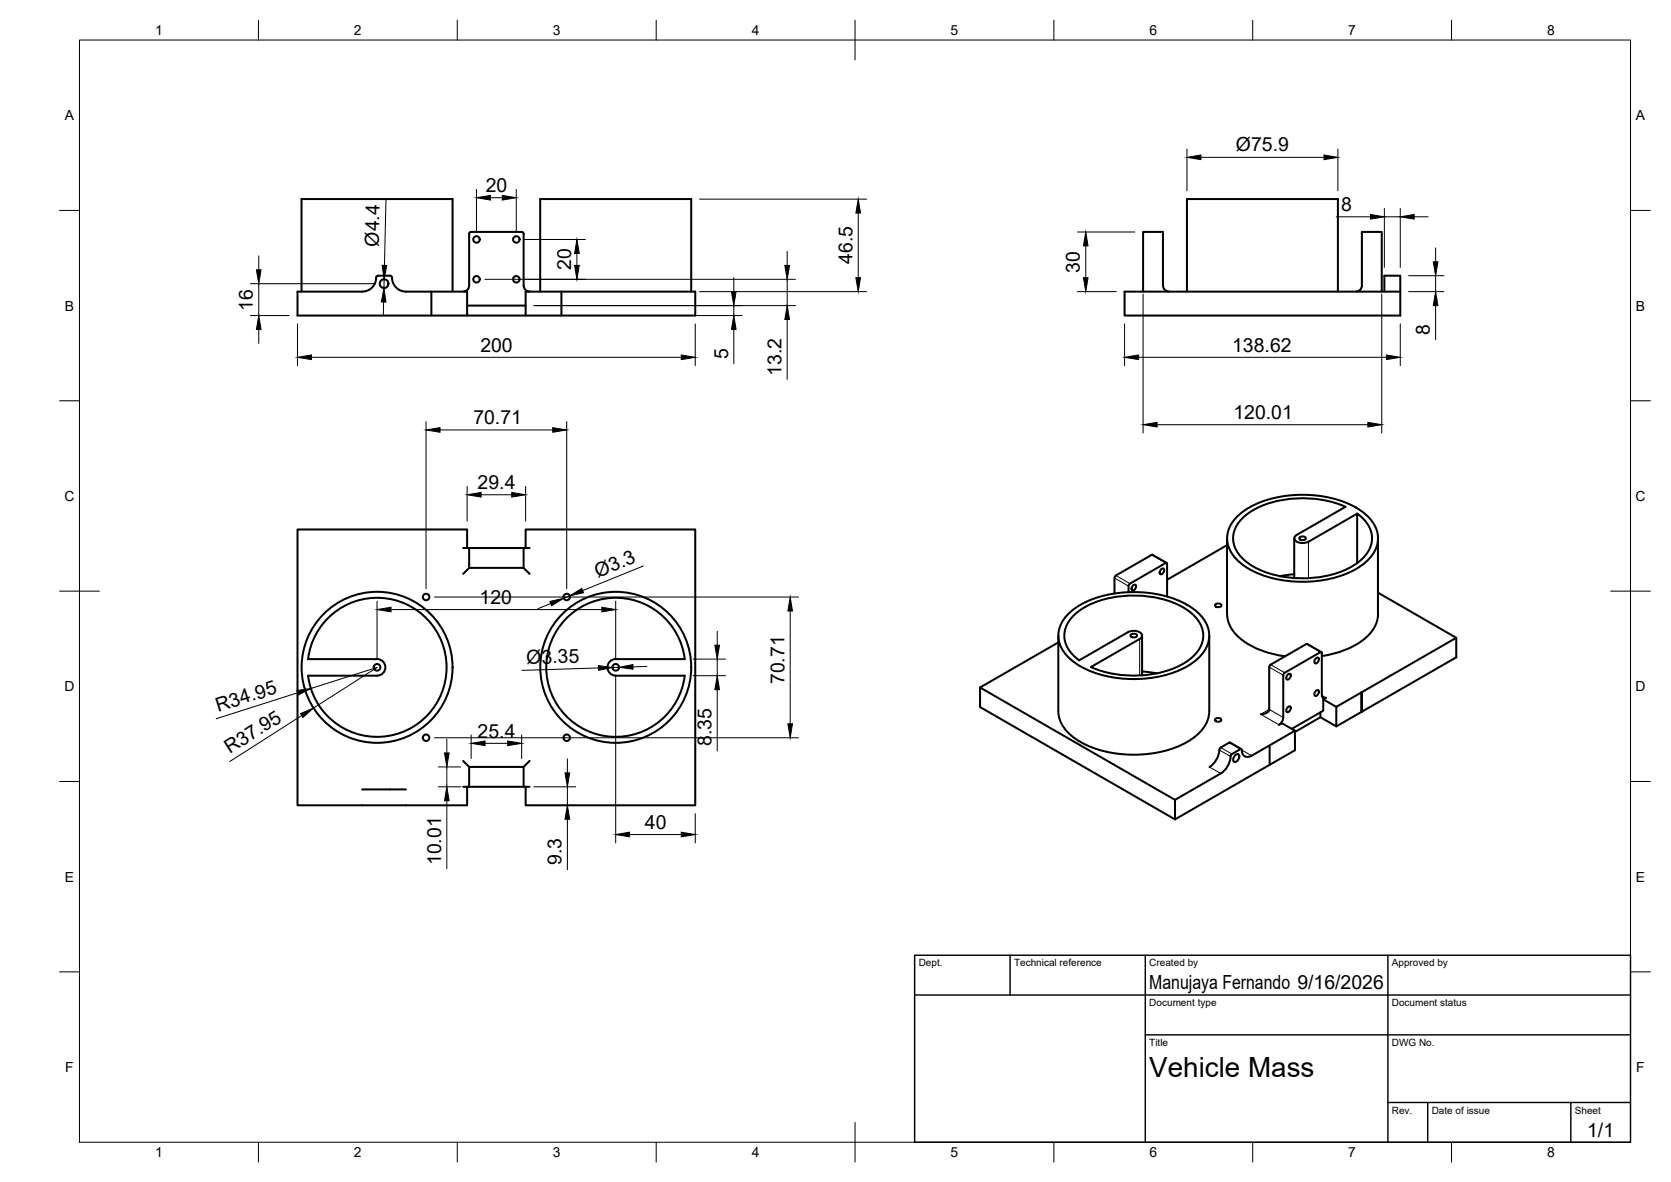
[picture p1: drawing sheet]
<svg xmlns="http://www.w3.org/2000/svg" width="420mm" height="297mm" viewBox="0 0 420 297" stroke-linecap="round" stroke-linejoin="round" font-family="sans-serif">
<!-- layer: Visible -->
<g fill="none" stroke="#000" stroke-width=".51">
<path d="M131.7 58.8v13M131.7 58.8l-.1-.3-.4-.2h-13l-.2 .5v13a1.49 1.49 0 0 1-1.5 1.5M75.8 73.3v-23.3h38v23.3M108.5 73.3v6M117.5 79.3v-6h-15.4a3.6 3.6 0 0 1-3.6-3.8l-.4-.2h-3l-.5 .2a3.6 3.6 0 0 1-3.5 3.8h-16.3v6h100v-6h-42.6v6M117.5 76.8h14.7M131.7 71.8a1.49 1.49 0 0 0 1.5 1.5M135.8 73.3v-23.3h38v23.3M141.2 73.3v6M293.9 73.3a1.52 1.52 0 0 1-1.5-1.5v-13.5h-5v15M298.4 73.3v-23.3h38v23.3M340.9 73.3a1.49 1.49 0 0 0 1.5-1.5v-13.5h5v15"/>
<path d="M348.1 73.3v-4h4v10h-69.3v-6h69.3M116.5 137.7h16.7M117.5 137.7v-4.6h-42.7v69.3h42.7v-4.7M118 137.7v5h13.7v-5M132.2 137.7v-4.6h42.6v69.3h-42.6v-4.7M289.6 139.5l-9.2 5.3-.2 .4v4M289.8 139.4l3.5 2.1M289.8 139.4h-.2M308.5 135.3v19a9.3 9.3 0 0 0 5.3 7.6 24.7 24.7 0 0 0 9.3 3M308.5 137l-15 8.7M311.5 129.4a24.9 24.9 0 0 1 16.9-5 24.3 24.3 0 0 1 15.1 5 7.3 7.3 0 0 1 0 11.8 24.9 24.9 0 0 1-16.8 5 24.3 24.3 0 0 1-15.2-5 7.3 7.3 0 0 1 0-11.8zM325.4 135.3v10"/>
<path d="M326.7 135.1l.5-.3h.6l.6 .5a.97 .97 0 0 1-1.7 0zM329 136.2l12.2-7.1v12.4M341.3 129.1a7 7 0 0 1 2.9 9.2 14.7 14.7 0 0 1-9.3 6.1 27.8 27.8 0 0 1-19.7-2 9.1 9.1 0 0 1-5.1-6.8 7.9 7.9 0 0 1 4.3-7 27.4 27.4 0 0 1 23.9-1.2l-12.3 7a.98 .98 0 0 0-.5 1.2 .98 .98 0 0 0 1 .7l1.6 .1 .9-.3M346.5 135.3v19a9.2 9.2 0 0 1-5.1 7.4 24.2 24.2 0 0 1-9 3.2M82 155.9a17.5 17.5 0 0 1 27.3 2.1 17.5 17.5 0 0 1-8.4 26.1 17.5 17.5 0 0 1-23.4-14.3h17.3a2.07 2.07 0 0 0 2.1-2.1 2.07 2.07 0 0 0-2.1-2.1h-17.3a17.4 17.4 0 0 1 4.5-9.7zM118 142.7l-1.5 1.5M131.7 142.7l1.5 1.5M142.6 155.2a17.5 17.5 0 0 1 18-4 17.5 17.5 0 0 1 11.6 14.4h-17.4a2.1 2.1 0 0 0-2.1 2.1 2.1 2.1 0 0 0 2.1 2.1h17.4a17.5 17.5 0 0 1-25.1 13.6 17.5 17.5 0 0 1-4.5-28.2zM266.1 159.7v19a9.5 9.5 0 0 0 5.6 7.8 29.7 29.7 0 0 0 26.8 0 9.5 9.5 0 0 0 5.6-7.8v-19M269.1 153.8a24.9 24.9 0 0 1 16.8-5 24.3 24.3 0 0 1 15.2 5 7.3 7.3 0 0 1 0 11.8 24.9 24.9 0 0 1-16.9 5 24.3 24.3 0 0 1-15.1-5 7.3 7.3 0 0 1 0-11.8zM283.6 158.9l-12.3 7.1M283.6 158.9a2.73 2.73 0 0 1 3.5 .6l-.2 .8-.3 .3"/>
<path d="M283.8 148.8v-1.5l.3-.6 9.2-5.3 .2 .3v8.2M284.3 159.5l.5-.2h.6l.5 .4a.97 .97 0 0 1-1.7 0zM284.9 147.2l.4-.3a.76 .76 0 0 1 .2 1 .76 .76 0 0 1-.9 .3l-.1-.5zM287.2 159.7v10M291.9 143.1l.5-.3a.76 .76 0 0 1 .2 1 .76 .76 0 0 1-1 .4v-.6zM305.6 151.9a.84 .84 0 0 1 .8-.3 .84 .84 0 0 1 .7 .7 .84 .84 0 0 1-.9 .3 .84 .84 0 0 1-.6-.7zM325.4 144.3l-3.6 .5M346.5 148.9l19.7 11.4-30.2 17.3-3.3-1.8 .7-.4M246.4 172.8v4.9l49 28.2 30.2-17.4v-4.9M266.1 161.4l-19.7 11.4 49 28.2 11.5-6.6a6.2 6.2 0 0 0 2.7-4.8l2.3-1.3h.3a1.57 1.57 0 0 0 .7 1.7 1.57 1.57 0 0 0 1.8-.1M271.3 165.9a7 7 0 0 1-2.9-9.2 14.7 14.7 0 0 1 9.3-6.1 27.8 27.8 0 0 1 19.7 2 9.1 9.1 0 0 1 5.1 6.8 7.9 7.9 0 0 1-4.3 7 27.4 27.4 0 0 1-23.9 1.2M286.6 160.6l-12.3 7"/>
<path d="M287.2 168.7l3.6 .5M323 169.1l9-5.2h.3l.1 10.8M323 169.1l-.3 .6v10.6l-.2 .8-.9 1M323.8 169.6l.4-.3a.76 .76 0 0 1 .2 1 .76 .76 0 0 1-.9 .3v-.5zM323.8 177.8l.4-.3a.76 .76 0 0 1 .2 1 .76 .76 0 0 1-.9 .3v-.5zM330.8 165.5l.5-.3a.76 .76 0 0 1 .2 1 .76 .76 0 0 1-1 .3v-.5zM330.8 173.7l.5-.3a.76 .76 0 0 1 .2 1 .76 .76 0 0 1-1 .3v-.5zM332.3 163.9l-3.7-2.1-9.3 5.4-.2 .4v10.7a1.84 1.84 0 0 1-2.1 1.2M332.4 174.7v.4a.61 .61 0 0 0 1 .2M332.7 175.8v2.8l-7.9 4.6M336 177.6v4.9l-4-2.3v-1.2M342.4 178.9v-4.9v4.9"/>
<path d="M366.2 160.3v4.9l-30.2 17.3M91.1 198.4h11M116.5 197.7h16.7M116.5 191.2l1.5 1.5M118 197.7v-5h13.7v5M133.2 191.2l-1.5 1.5M305.5 180.7a.84 .84 0 0 1 .9-.3 .84 .84 0 0 1 .6 .7 .84 .84 0 0 1-.8 .3 .84 .84 0 0 1-.7-.7zM306.9 187.8a1.33 1.33 0 0 0-.4 1.3 5.6 5.6 0 0 1-2.4 3.6M309.3 186.6l2.8 1.6M309.3 186.6l-2.4 1.3M310.5 189.8l.3-.2h.6a1.24 1.24 0 0 1-1.1 1.8 1.09 1.09 0 0 1 .2-1.6zM319.2 187.3v4.9"/>
<path d="M321.6 182.1l.7-.4 3.3 1.9-10.9 6.3M332 180.2l-6.4 3.7M295.4 201v4.9"/>
<circle cx="96.6" cy="71.3" r="1.1"/>
<circle cx="119.8" cy="60.2" r=".81"/>
<circle cx="119.8" cy="70.2" r=".81"/>
<circle cx="129.8" cy="60.2" r=".81"/>
<circle cx="129.8" cy="70.2" r=".81"/>
<circle cx="107.1" cy="150" r=".81"/>
<circle cx="142.5" cy="150" r=".81"/>
<circle cx="94.8" cy="167.7" r="19"/>
<circle cx="94.8" cy="167.7" r=".84"/>
<circle cx="154.8" cy="167.7" r="19"/>
<circle cx="154.8" cy="167.7" r=".84"/>
<circle cx="107.1" cy="185.4" r=".81"/>
<circle cx="142.5" cy="185.4" r=".81"/>
</g>
<!-- layer: Visible Narrow -->
<g fill="none" stroke="#000" stroke-width=".25">
<path d="M289.6 139.5l3.5 2M329 136.2v9.1M280.2 145.2l3.6 2.1M280.6 144.6l3.5 2.1M286.6 160.6v9.2M319.1 167.6l3.6 2.1M319.5 167l3.5 2.1M328.5 161.8l3.5 2.1M332.4 174.7l1 .7M304.1 192.8l2.8 1.6M306.6 188.5l2.8 1.6M306.9 187.9l2.9 1.6"/>
<path d="M309.1 186.6l2.8 1.7M312.2 188.5l2.5 1.4M322.7 180.3l-3.6-2-2.1 1.2 4.6 2.6"/>
</g>
<!-- layer: BORDER -->
<g fill="none" stroke="#000" stroke-width=".25">
<path d="M20 10.1h390v276.9h-390zM65 5.1v5M115 5.1v5M165 5.1v5M215 5.1v10M265 5.1v5M315 5.1v5M365 5.1v5M15 52.9h5M410 52.9h5M15 100.7h5M410 100.7h5"/>
<path d="M15 148.6h10M405 148.6h10M15 196.4h5M410 196.4h5M15 244.2h5M410 244.2h5M65 287v5M115 287v5M165 287v5M215 282.1v9.9M265 287v5M315 287v5"/>
<path d="M365 287v5"/>
</g>
<!-- layer: TITLEBLOCK -->
<path d="M230 240.1h180v46.9h-180zM230 250h180M254 240.1v9.9M288 240.1v46.9M349 240.1v46.9M288 260.1h122M349 277.1h61M359 277.1v9.9M395 277.1v9.9" fill="none" stroke="#000" stroke-width=".36"/>
<!-- layer: FD_Dimensions -->
<g fill="none" stroke="#000" stroke-width=".25">
<path d="M298.4 37.5v10.4M302 39.5h30.9M336.4 37.5v10.4M97 50.2l-.3 16.5M119.8 47.6v10.5M123.3 49.7h3M129.8 47.6v10.5M175.9 50h42M215.8 53.5v16.3M270.9 58.3h14.4M336 54.5h8.6M348.1 52.4v14.8"/>
<path d="M348.1 54.5h4M352.1 52.4v14.8M355.6 54.5h3.5M63 71.3h31.5M63 79.3h9.7M65.1 64.3v3.5M65.1 71.3v8M96.5 75.9l-.1 3.5M96.6 70.2l-.1 2.2M121.9 70.2h78.1M131.9 60.2h15.3M134.3 79.3h52.3"/>
<path d="M134.3 76.8h65.7M145.1 63.7v3M175.9 73.3h42M184.5 69.8v3.5M184.5 76.8v2.5M197.9 63.2v3.5M197.9 70.2v6.6M270.9 73.3h9.8M273 61.8v8M287.4 73.9v34.9M347.4 73.9v34.9M354.2 73.3h8.9"/>
<path d="M354.2 69.3h8.9M361 62.3v3.5M361 69.3v4M361 76.8v8.6M65.1 82.8v3.5M74.8 81.4v10.5M78.3 89.8h93M174.8 81.4v10.5M184.5 82.8v8.6M197.9 80.3v15M282.8 81.4v10.5M286.3 89.8h62.3"/>
<path d="M352.1 81.4v10.5M107.1 105.9v42M110.6 108h28.4M142.5 105.9v42M290.9 106.7h53M117.5 122.2v8.8M121 124.3h7.7M132.2 122.2v8.8M94.8 151.1v14.5M98.3 153.2h53M109.2 150h91.6M138.5 151.7l-3.3 1.3"/>
<path d="M143.3 149.7l-1.6 .7M154.8 151.1v14.5M161.8 142.2l-15.3 6.2M180.3 158.6v3.5M198.7 153.6v28.3M74.8 174.1l-20.4 6.5M75.9 179.8l-18.1 11.6M78.2 173l16.6-5.3-16 10.2M150.5 167.9l-19.2 .6M154.8 169.8v42M155.6 167.7l-1.6 .1M162.6 167.5l-3.4 .1"/>
<path d="M174.3 165.6h8.1M174.3 169.8h8.1M180.3 165.6v4.2M180.3 173.3v15.4M109.2 185.4h91.6M110.2 192.7h5.7M110.2 197.7h5.7M112.4 185.7v3.5M112.4 192.7v5M118.5 184.7v5.9M122 186.8h5.7M131.2 184.7v5.9"/>
<path d="M134.3 197.7h10.5M142.7 190.7v3.5M142.7 197.7v4.7M112.4 201.2v17.1M134.3 202.4h10.5M142.7 205.9v12.7M158.3 209.7h13M174.8 204.5v7.3"/>
</g>
<g fill="#000" stroke="#000" stroke-width=".25">
<path d="M298.4 39.5l3.6-.5v1.1zM332.9 39l3.5 .5-3.5 .6zM119.8 49.7l3.5-.6v1.2zM126.3 49.1l3.5 .6-3.5 .6zM215.8 50l.6 3.5h-1.2zM344.6 53.9l3.5 .6-3.5 .6zM352.1 54.5l3.5-.6v1.2zM64.5 67.8h1.1l-.5 3.5zM96.5 72.4l.5 3.5h-1.1zM96.1 66.7h1.1l-.6 3.5zM145.1 60.2l.5 3.5h-1.1zM144.5 66.7h1.1l-.5 3.5z"/>
<path d="M183.9 73.3h1.2l-.6 3.5zM197.3 66.7h1.2l-.6 3.5zM215.2 69.8h1.2l-.6 3.5zM273 58.3l.6 3.5h-1.2zM272.4 69.8h1.2l-.6 3.5zM360.4 65.8h1.1l-.5 3.5zM361 73.3l.5 3.5h-1.1zM65.1 79.3l.5 3.5h-1.1zM74.8 89.8l3.5-.6v1.2zM171.3 89.2l3.5 .6-3.5 .6zM184.5 79.3l.6 3.5h-1.2zM197.9 76.8l.6 3.5h-1.2z"/>
<path d="M282.8 89.8l3.5-.6v1.2zM348.6 89.2l3.5 .6-3.5 .6zM107.1 108l3.5-.5v1.1zM139 107.5l3.5 .5-3.5 .6zM287.4 106.7l3.5-.6v1.2zM343.9 106.1l3.5 .6-3.5 .6zM117.5 124.3l3.5-.6v1.2zM128.7 123.7l3.5 .6-3.5 .6zM94.8 153.2l3.5-.6v1.2zM138.3 151.1l3.4-.7-3 1.8zM143.3 149.7l3-1.8 .4 1.1zM151.3 152.6l3.5 .6-3.5 .6z"/>
<path d="M198.7 150l.6 3.6h-1.2zM74.7 173.5l3.5-.5-3.2 1.7zM75.6 179.3l3.2-1.4-2.6 2.4zM150.5 167.3l3.5 .5-3.5 .7zM155.6 167.7l3.5-.7 .1 1.2zM179.7 162.1h1.2l-.6 3.5zM180.3 169.8l.6 3.5h-1.2zM111.8 189.2h1.1l-.5 3.5zM118.5 186.8l3.5-.6v1.2zM127.7 186.2l3.5 .6-3.5 .6zM142.1 194.2h1.1l-.5 3.5zM198.1 181.9h1.2l-.6 3.5z"/>
<path d="M112.4 197.7l.5 3.5h-1.1zM142.7 202.4l.5 3.5h-1.1zM154.8 209.7l3.5-.6v1.2zM171.3 209.1l3.5 .6-3.5 .6z"/>
</g>
<text font-size="7" x="289" y="270.6">Vehicle Mass</text>
<g font-size="4.9">
<text x="310.8" y="38">Ø75.9</text>
<text x="122.1" y="48.2">20</text>
<text x="337.2" y="53">8</text>
<text x="95.2" y="62" transform="rotate(-89 95.2 62)">Ø4.4</text>
<text x="143.6" y="67.9" transform="rotate(-90 143.6 67.9)">20</text>
<text x="214.3" y="66.4" transform="rotate(-90 214.3 66.4)">46.5</text>
<text x="271.5" y="68.5" transform="rotate(-90 271.5 68.5)">30</text>
<text x="63.6" y="78.2" transform="rotate(-90 63.6 78.2)">16</text>
<text x="120.8" y="88.3">200</text>
<text x="309.8" y="88.3">138.62</text>
<text x="359.5" y="84.2" transform="rotate(-90 359.5 84.2)">8</text>
<text x="183" y="90.2" transform="rotate(-90 183 90.2)">5</text>
<text x="196.5" y="94.5" transform="rotate(-90 196.5 94.5)">13.2</text>
<text x="119" y="106.6">70.71</text>
<text x="310.1" y="105.3">120.01</text>
<text x="120.1" y="122.9">29.4</text>
<text x="150.3" y="145.2" transform="rotate(-22 150.3 145.2)">Ø3.3</text>
<text x="120.6" y="151.7">120</text>
<text x="132.4" y="166.9" transform="rotate(-2 132.4 166.9)">Ø3.35</text>
<text x="197.2" y="171.9" transform="rotate(-90 197.2 171.9)">70.71</text>
<text x="54.9" y="178.9" transform="rotate(-18 54.9 178.9)">R34.95</text>
<text x="120.1" y="185.3">25.4</text>
<text x="57.8" y="189.6" transform="rotate(-33 57.8 189.6)">R37.95</text>
<text x="178.9" y="187.5" transform="rotate(-90 178.9 187.5)">8.35</text>
<text x="162.2" y="208.3">40</text>
<text x="110.9" y="217.5" transform="rotate(-90 110.9 217.5)">10.01</text>
<text x="141.2" y="217.3" transform="rotate(-90 141.2 217.3)">9.3</text>
<text x="289" y="248.5">Manujaya Fernando 9/16/2026</text>
<text x="399.1" y="285.7">1/1</text>
</g>
<g font-size="3.5">
<text x="39" y="8.8">1</text>
<text x="89" y="8.8">2</text>
<text x="139" y="8.8">3</text>
<text x="189" y="8.8">4</text>
<text x="239" y="8.8">5</text>
<text x="289" y="8.8">6</text>
<text x="339" y="8.8">7</text>
<text x="389" y="8.8">8</text>
<text x="16.3" y="30.2">A</text>
<text x="411.3" y="30.2">A</text>
<text x="16.3" y="78">B</text>
<text x="411.3" y="78">B</text>
<text x="16.2" y="125.9">C</text>
<text x="411.2" y="125.9">C</text>
<text x="16.2" y="173.7">D</text>
<text x="411.2" y="173.7">D</text>
<text x="16.3" y="221.6">E</text>
<text x="411.3" y="221.6">E</text>
<text x="16.4" y="269.4">F</text>
<text x="411.4" y="269.4">F</text>
<text x="39" y="290.8">1</text>
<text x="89" y="290.8">2</text>
<text x="139" y="290.8">3</text>
<text x="189" y="290.8">4</text>
<text x="239" y="290.8">5</text>
<text x="289" y="290.8">6</text>
<text x="339" y="290.8">7</text>
<text x="389" y="290.8">8</text>
</g>
<g font-size="2.5">
<text x="231" y="242.9">Dept.</text>
<text x="255" y="242.9">Technical reference</text>
<text x="289" y="242.9">Created by</text>
<text x="350" y="242.9">Approved by</text>
<text x="289" y="252.8">Document type</text>
<text x="350" y="252.8">Document status</text>
<text x="289" y="262.9">Title</text>
<text x="350" y="262.9">DWG No.</text>
<text x="350" y="279.9">Rev.</text>
<text x="360" y="279.9">Date of issue</text>
<text x="396" y="279.9">Sheet</text>
</g>
</svg>
